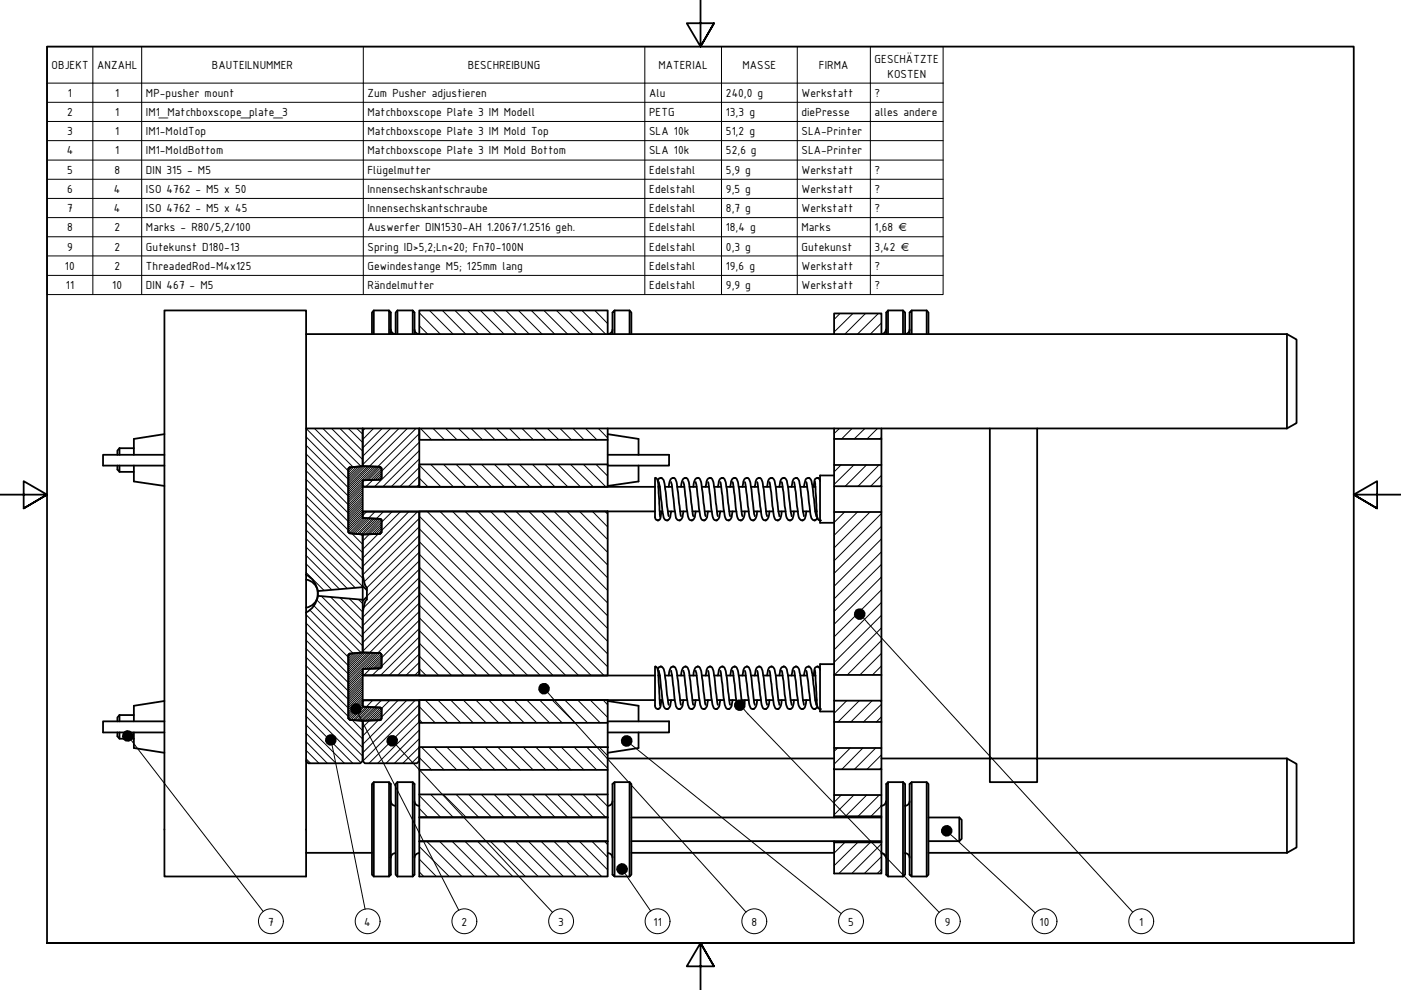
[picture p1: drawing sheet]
<svg xmlns="http://www.w3.org/2000/svg" width="297mm" height="210mm" viewBox="0 0 297 210" stroke-linecap="round" stroke-linejoin="round" font-family="sans-serif">
<!-- layer: Schraffur (ISO) -->
<g fill="none" stroke="#000" stroke-width=".21">
<path d="M88.9 69.1l1.8 1.7M88.9 66.3l4.4 4.5M91.1 65.8l5 5M93.8 65.8l4.9 5M96.5 65.8l5 5M99.1 65.8l5 5M101.9 65.8l5 5M104.5 65.8l5 5M107.3 65.8l4.9 5M109.9 65.8l5 5M112.6 65.8l5 5M115.3 65.8l5 5"/>
<path d="M118 65.8l5 5M120.7 65.8l5 5M123.4 65.8l5 5M126.1 65.8l2.7 2.8M128.8 65.8v.1M178.1 66.5l-1.3 1.2M180.8 66.5l-4 3.9M183.5 66.5l-4.4 4.3M186.2 66.5l-4.4 4.3M186.9 68.5l-2.4 2.3M64.9 99.8l9 9M64.9 98l9 9"/>
<path d="M64.9 96.2l9 9M64.9 94.4l9 9M64.9 92.6l9 9M64.9 90.8l9 9.1M66.7 90.8l8.2 8.2M68.5 90.8l8 8M70.3 90.8l6.6 6.6M72.1 90.8l4.8 4.9M73.9 90.8l3 3M74 99.1l-.1 .2M74.6 99l-.7 .7M75.1 99l-1.2 1.2"/>
<path d="M75.6 99l-1.7 1.7M75.6 90.8l1.3 1.2M76.1 98.9l-2.2 2.2M76.6 98.8l-2.7 2.8M77 98.8l-3.1 3.2M77.4 90.8l-.5 .5M77.5 98.8l-3.6 3.7M77.9 98.9l-4 4M78.7 98.9l-4.8 4.9M79.2 99l-5.3 5.2M79.2 90.8l-2.3 2.4M79.6 99l-5.7 5.7"/>
<path d="M80.5 99l-2.8 2.8M80.8 99.1l-2.7 2.7M80.9 99.5l-2.3 2.3M81 90.8l-4.1 4.2M82.8 90.8l-5.9 5.9M84.6 90.8l-7.7 7.7M86.4 90.8l-12.5 12.5M88.2 90.8l-14.3 14.3M88.9 99.1l-4.1 4.1M88.9 91.9l-11.3 11.3M88.9 97.3l-5.9 5.9M88.9 95.5l-7.7 7.7"/>
<path d="M88.9 93.8l-9.5 9.4M88.9 98.7l4.6 4.5M89.2 90.8l2.3 2.5M91.3 98.5l4.8 4.7M91.8 90.8l2.4 2.5M94 98.5l4.8 4.7M94.5 90.8l2.4 2.5M96.7 98.5l4.8 4.7M97.2 90.8l2.4 2.5M99.4 98.5l4.8 4.7M99.9 90.8l2.4 2.5M102.1 98.5l4.8 4.7"/>
<path d="M102.6 90.8l2.4 2.5M104.8 98.5l4.8 4.7M105.3 90.8l2.4 2.5M107.5 98.5l4.8 4.7M108 90.8l2.4 2.5M110.2 98.5l4.8 4.7M110.7 90.8l2.4 2.5M112.9 98.5l4.8 4.7M113.3 90.8l2.5 2.5M115.6 98.5l4.8 4.7M116.1 90.8l2.4 2.5M118.3 98.5l4.8 4.7"/>
<path d="M118.7 90.8l2.5 2.5M121 98.5l4.8 4.7M121.5 90.8l2.3 2.5M123.7 98.5l4.8 4.7M124.1 90.8l2.5 2.5M126.4 98.5l2.4 2.4M126.9 90.8l1.9 2.1M178 90.8l-1.2 1.1M178.3 98.6l-1.5 1.4M180.7 90.8l-2.3 2.3M181 98.6l-4.2 4.1M183.4 90.8l-2.3 2.3"/>
<path d="M183.7 98.6l-4.5 4.5M186.1 90.8l-2.3 2.3M186.4 98.6l-4.5 4.5M186.9 92.7l-.4 .4M64.9 119.5l5.5 5.6M64.9 117.8l7.1 7.1M64.9 116l8.8 8.8M64.9 114.2l10.4 10.4M64.9 112.4l12 12M64.9 110.6l12 12M64.9 108.8l12 12M64.9 107l12 12"/>
<path d="M64.9 105.2l12 12M64.9 103.4l9 9M64.9 101.6l9 9M74.6 113.1l2.3 2.3M76.6 113.3l.3 .3M76.9 109.8l-3 2.9M76.9 108.9l-3 3M76.9 108.4l-3 3M76.9 108l-3 3M76.9 107.5l-3 3M76.9 107.1l-3 3M76.9 106.7l-3 2.9"/>
<path d="M76.9 106.2l-3 3M76.9 105.8l-3 2.9M76.9 105.3l-3 3M76.9 104.8l-3 3.1M76.9 104.4l-3 3M76.9 103.9l-3 3.1M76.9 103.5l-3 3M76.9 103l-3 3M76.9 102.6l-3 3M77.3 109.8l-3.3 3.3M77.7 109.9l-3.3 3.2M77.7 108.5l-3.8 3.8"/>
<path d="M78.5 109.9l-3.3 3.3M79 110l-3.3 3.3M79.4 110l-3.3 3.3M79.5 108.5l-4.6 4.6M80.3 110l-3.4 3.3M80.6 110l-3.2 3.3M80.8 113l-.1 .1M80.8 110.3l-2.9 3M80.9 112l-1.1 1.2M80.9 111.6l-1.7 1.7M80.9 111.2l-2.1 2.1M80.9 101.3l-.4 .4"/>
<path d="M80.9 100.8l-.9 .9M80.9 100.4l-1.3 1.3M81.3 108.5l-4.8 4.8M83.1 108.5l-6.2 6.2M84.9 108.5l-8 8M86.7 108.5l-9.8 9.8M88.5 108.5l-11.6 11.6M88.9 102.7l-.5 .5M88.9 100.9l-2.3 2.3M88.9 118.9l-12 12M88.9 117.1l-11.8 11.8M88.9 115.3l-11.1 11.1"/>
<path d="M88.9 113.5l-11.1 11.1M88.9 111.7l-11.7 11.7M88.9 109.9l-12 12M88.9 101.4l1.8 1.8M88.9 117.5l25.7 25.7M88.9 114.8l28.4 28.4M88.9 112.1l31.1 31.1M88.9 109.4l33.8 33.8M90.6 108.4l34.7 34.8M93.3 108.4l34.8 34.8M95.9 108.4l32.9 33M98.6 108.4l30.2 30.3"/>
<path d="M101.3 108.4l27.5 27.6M104 108.4l24.8 24.9M106.7 108.4l22.1 22.2M109.4 108.4l19.4 19.5M112.1 108.4l16.7 16.8M114.8 108.4l14 14.1M117.5 108.4l11.3 11.4M120.2 108.4l8.6 8.7M122.9 108.4l5.9 6M125.6 108.4l3.2 3.3M128.3 108.4l.5 .6M179.1 108.6l-2.3 2.2"/>
<path d="M181.8 108.6l-5 4.9M184.5 108.6l-7.7 7.6M186.9 119.7l-10.1 9.9M186.9 117l-10.1 10M186.9 114.3l-10.1 10M186.9 111.6l-10.1 10M186.9 108.9l-10.1 10M186.9 100.8l-2.3 2.3M64.9 121.4l3.8 3.8M64.9 139.4l9 8.9M64.9 137.5l9 9M64.9 135.7l9 9.1"/>
<path d="M64.9 134l9 8.9M64.9 132.1l9 9M64.9 130.3l9 9.1M65.7 129.3l9.2 9.2M66.5 128.4l10 9.9M67.2 127.2l9.7 9.7M68.1 126.4l8.8 8.8M70.1 126.6l6.8 6.8M72.1 126.7l4.8 4.8M74 126.9l2.9 2.9M74.1 138.6l-.2 .2M74.6 138.5l-.7 .8"/>
<path d="M75.1 138.5l-1.2 1.2M75.6 138.5l-1.7 1.7M76 127.1l.9 .9M76.1 138.4l-2.2 2.2M76.6 138.3l-2.7 2.8M77 138.3l-3.1 3.2M77.5 138.3l-3.6 3.7M77.9 138.4l-4 4M78.7 138.4l-4.8 4.9M79.2 138.5l-5.3 5.2M79.6 138.5l-5.7 5.7M80.5 138.5l-3.3 3.3"/>
<path d="M80.8 138.7l-3.2 3.1M80.9 139.9l-1.8 1.9M80.9 139l-2.8 2.8M88.9 136.8l-6.4 6.4M88.9 133.3l-10 9.9M88.9 131.5l-11.7 11.7M88.9 129.6l-15 15.1M88.9 127.9l-15 14.9M88.9 124.2l-12 12M88.9 138.7l-4.6 4.5M88.9 135l-8.2 8.2M88.9 126.1l-12 12"/>
<path d="M88.9 122.5l-12 12M88.9 120.7l-12 12M88.9 139.1l4.1 4.1M88.9 136.4l6.9 6.8M88.9 133.7l9.5 9.5M88.9 131l12.2 12.2M88.9 128.3l14.9 14.9M88.9 125.6l17.6 17.6M88.9 122.9l20.3 20.3M88.9 120.2l23 23M186.9 138.5l-4.6 4.6M186.9 135.8l-7.3 7.3"/>
<path d="M186.9 133.1l-10 10M186.9 130.5l-10.1 9.9M186.9 127.7l-10.1 10.1M186.9 125.1l-10.1 9.9M186.9 122.3l-10.1 10.1M64.9 159.1l2.7 2.7M64.9 157.3l4.5 4.5M64.9 155.5l6.3 6.3M64.9 153.7l8.1 8.1M64.9 151.9l9.9 9.9M64.9 150.1l11.6 11.6M64.9 148.3l12 12"/>
<path d="M64.9 146.5l12 12M64.9 144.7l12 12M64.9 142.9l9 9M64.9 141.1l9 9M74.6 152.6l2.3 2.3M76.6 152.8l.3 .3M76.9 149.8l-2.9 2.8M76.9 149.3l-3 3M76.9 148.4l-3 3M76.9 147.9l-3 3.1M76.9 147.5l-3 3M76.9 147l-3 3"/>
<path d="M76.9 146.6l-3 3M76.9 146.1l-3 3M76.9 145.7l-3 3M76.9 145.3l-3 2.9M76.9 144.8l-3 3M76.9 144.4l-3 3M76.9 143.9l-3 3M76.9 143.5l-3 3M76.9 143l-3 3M76.9 142.5l-3 3.1M76.9 142.1l-3 3M77.2 149.8l-2.8 2.8"/>
<path d="M77.2 148.5l-3.3 3.4M78 149.9l-2.8 2.8M78.5 149.9l-2.8 2.9M78.9 149.9l-2.8 2.9M79 148.5l-4.1 4.2M79.8 150l-2.9 2.8M80.2 150l-2.8 2.8M80.6 150l-2.7 2.8M80.8 152.6h.1M80.8 148.5l-4.3 4.3M80.9 151.5l-1.1 1.2M80.9 151.1l-1.7 1.7"/>
<path d="M80.9 150.7l-2.1 2.1M80.9 140.8l-1 .9M80.9 140.4l-1.4 1.3M82.6 148.5l-5.7 5.7M84.4 148.5l-7.5 7.6M86.2 148.5l-9.3 9.3M88 148.5l-11.1 11.1M88.9 142.2l-1 1M88.9 158.4l-3.5 3.4M88.9 156.6l-5.3 5.2M88.9 154.8l-7 7M88.9 153l-8.8 8.8"/>
<path d="M88.9 151.2l-10.7 10.6M88.9 149.4l-12 12M88.9 140.4l-2.8 2.8M88.9 141.8l1.5 1.4M88.9 152.6l.6 .7M88.9 149.8l3.4 3.5M89.3 158.4l4.9 4.8M90.2 148.4l4.7 4.9M92.1 158.4l4.7 4.8M92.8 148.4l4.9 4.9M94.7 158.4l4.9 4.8M95.6 148.4l4.7 4.9"/>
<path d="M97.5 158.4l4.7 4.8M98.2 148.4l4.9 4.9M100.1 158.4l4.9 4.8M100.9 148.4l4.8 4.9M102.9 158.4l4.7 4.8M103.6 148.4l4.8 4.9M105.5 158.4l4.9 4.8M106.3 148.4l4.8 4.9M108.2 158.4l4.8 4.8M109 148.4l4.8 4.9M110.9 158.4l4.8 4.8M111.7 148.4l4.8 4.9"/>
<path d="M113.6 158.4l4.8 4.8M114.4 148.4l4.8 4.9M116.3 158.4l4.8 4.8M117.1 148.4l4.8 4.9M119 158.4l4.8 4.8M119.8 148.4l4.8 4.9M121.7 158.4l4.8 4.8M122.5 148.4l4.8 4.9M124.4 158.4l4.4 4.5M125.2 148.4l3.6 3.7M127.1 158.4l1.7 1.8M127.9 148.4l.9 1.1"/>
<path d="M177.6 158.6l-.8 .7M179.5 148.6l-2.7 2.6M180.3 158.6l-3.5 3.4M182.2 148.6l-4.5 4.5M182.9 158.6l-4.4 4.5M184.9 148.6l-4.5 4.5M185.7 158.6l-4.5 4.5M186.9 152l-1.1 1.1M186.9 149.3l-3.8 3.8M186.9 141.2l-1.9 1.9M64.9 160.9l.9 .9M88.9 160.2l-1.7 1.6"/>
<path d="M88.9 179.5l6.3 6.3M88.9 160.6l2.6 2.6M88.9 171.4l1.8 1.9M88.9 168.7l4.5 4.6M90.5 178.4l7.4 7.4M91.3 168.4l4.8 4.9M93.2 178.4l7.4 7.4M94 168.4l4.8 4.9M95.9 178.4l7.4 7.4M96.7 168.4l4.8 4.9M98.6 178.4l7.4 7.4M99.4 168.4l4.8 4.9"/>
<path d="M101.3 178.4l7.4 7.4M102 168.4l4.9 4.9M104 178.4l7.4 7.4M104.8 168.4l4.7 4.9M106.7 178.4l7.4 7.4M107.4 168.4l4.9 4.9M109.3 178.4l7.5 7.4M110.2 168.4l4.7 4.9M112.1 178.4l7.3 7.4M112.8 168.4l4.9 4.9M114.7 178.4l7.5 7.4M115.6 168.4l4.7 4.9"/>
<path d="M117.5 178.4l7.3 7.4M118.2 168.4l4.9 4.9M120.1 178.4l7.5 7.4M120.9 168.4l4.8 4.9M122.9 178.4l5.9 6M123.6 168.4l4.8 4.9M125.5 178.4l3.3 3.4M126.3 168.4l2.5 2.6M128.2 178.4l.6 .7M178.4 168.6l-1.6 1.5M179.1 178.6l-2.3 2.3M181 168.6l-4.2 4.2"/>
<path d="M181.9 178.6l-5.1 5M183.8 168.6l-4.5 4.5M184.5 178.6l-6.6 6.6M186.4 168.6l-4.5 4.5M186.9 178.9l-6.3 6.3M186.9 170.9l-2.2 2.2M186.9 160.1l-3.1 3M186.9 162.8l-.3 .3M88.9 184.9l1 .9M88.9 182.2l3.6 3.6M186.9 184.3l-.9 .9M186.9 181.6l-3.6 3.6"/>
</g>
<!-- layer: Sichtbar (ISO) -->
<g fill="none" stroke="#000" stroke-width=".38">
<path d="M34.9 65.8h30v120h-30zM64.9 70.8h208M79.2 65.8v5M82.5 70.8v-5l.4 .5v4.5M82.5 65.8h-3.3l-.3 .5v4.5M82.9 69.9a.98 .98 0 0 0 1 .9M84.3 65.8v5M87.5 70.8v-5l.4 .5v4.5M87.5 65.8h-3.2l-.4 .5v4.5M87.9 69.9a.99 .99 0 0 0 1 .9v-5h39.9l.1 5a.98 .98 0 0 0 1-.9M129.9 70.8v-4.5l.4-.5v5M130.3 65.8h3.2l.4 .5v4.5"/>
<path d="M133.5 65.8v5M176.8 70.8v-4.3h10.1v4.3M187.8 69.9a.98 .98 0 0 1-1 .9M187.9 70.8v-4.5l.4-.5v5M188.3 65.8h3.2l.4 .5v4.5a.99 .99 0 0 0 .9-.9M191.5 65.8v5M192.8 70.8v-4.5l.5-.5v5M193.3 65.8h3.2l.3 .5v4.5M196.5 65.8v5M272.9 70.8l2 1.2v17.7l-2 1.1M272.9 70.8v20M24.9 98.7v.8l.4 .5h3.1"/>
<path d="M25.3 95l-.4 .5v.9M25.3 95v1.4M25.3 98.7v1.3M25.3 95h3.1M28.4 98.7v3.4l6.5 .9M34.9 96.4h-13.1v2.3h13.1M34.9 92l-6.5 1.1v3.3M64.9 90.8h208M73.9 99.3v13.5M74.2 99.1l-.3 .3M76.9 90.8v8l3.7 .2-3.7-.2-2.7 .3 2.7-.3zM80.6 99l.2 .3"/>
<path d="M80.9 99.3v2.1l-.3 .3M88.9 98.5h39.9v4.7h-39.9zM128.8 90.8v2.5h-39.9v-2.5v12.4h-12v-1.4l3.7-.1M128.8 96.4h13.1v2.3h-13.1M128.8 92l6.6 1.1v3.3M128.8 93.3v5.2M135.4 98.7v3.4l-6.6 .9M176.8 90.8v2.3h10.1v-2.3M176.8 93.1v5.5M186.9 98.6h-10.1v2.2M186.9 93.1v10h-10.1M209.9 90.8v70h-23"/>
<path d="M219.9 90.8v70M73.9 112.8l.3 .3M74.2 113.1l2.7 .2 3.7-.1-3.7 .1v8.5l.4 2.1 .5 .7v2.5l-.5 .6-.4 2.1v8.5l3.7 .2-3.7-.2-2.7 .3M74.2 113.1l2.7 .2v11.2l-9.5 .8v1l9.5 .9v11.1l-2.7 .3M76.9 108.4v1.4l3.7 .2M76.9 103.2v5.2M76.9 103.2h62M76.9 108.4h62M80.6 110l.3 .3v2.6M80.6 101.7l-3.7 .1v1.4M80.6 110l-3.7-.2v-1.3h12v34.7h-12v-1.4l3.7-.1M80.8 112.8l-.2 .3"/>
<path d="M88.9 108.4h39.9v34.8h-39.9zM139.4 102l.3-.6a.71 .71 0 0 1 1 .4l1.1 7.6M139.6 103.2h.3M139.7 102.2l.4 3.6a14 14 0 0 0 .8 4.3 .6 .6 0 0 0 1-.1l.4-1.6M139.9 108.4h.6M140.2 108.4l-.1 .7a1.06 1.06 0 0 1-.7 1.2l-.3-.1-.2-.6v-8.3l.4 .2a24.3 24.3 0 0 1 .5 6l.2 2.1M141 103.2h1.5M141.6 108.4h1.5M141.8 103.2a1.93 1.93 0 0 1 .9-1.9 1.05 1.05 0 0 1 .8 1.3l.9 6.8M142.3 102.2l.9 6.9a1.08 1.08 0 0 0 .8 1.2 1.07 1.07 0 0 0 .8-1.2l.1-.7M143.6 103.2h1.5M144.2 108.4h1.5"/>
<path d="M144.4 103.2a1.93 1.93 0 0 1 .9-1.9 1.05 1.05 0 0 1 .8 1.3l.9 6.8M144.9 102.2l.6 4.3a7.1 7.1 0 0 0 .8 3.8 .78 .78 0 0 0 1-.7l.2-1.2M146.2 103.2h1.5M146.8 108.4h1.5M147 103.2a1.93 1.93 0 0 1 .9-1.9 1.05 1.05 0 0 1 .8 1.3l.9 6.8M147.5 102.2l.6 4.3a7.1 7.1 0 0 0 .8 3.8 .78 .78 0 0 0 1-.7l.2-1.2M148.8 103.2h1.5M149.4 108.4h1.5M149.6 103.2a2.55 2.55 0 0 1 .6-1.8l.3-.1a1.05 1.05 0 0 1 .8 1.3l.9 6.8M150.1 102.2l.6 4.3a7.1 7.1 0 0 0 .8 3.8 .78 .78 0 0 0 1-.7l.2-1.2M151.4 103.2h1.5M152 108.4h1.5"/>
<path d="M152.2 103.2a2.55 2.55 0 0 1 .6-1.8l.3-.1a1.05 1.05 0 0 1 .8 1.3l.9 6.8M152.7 102.2l.6 4.3a7.1 7.1 0 0 0 .8 3.8 .78 .78 0 0 0 1-.7l.2-1.2M154.1 103.2h1.4M154.6 108.4h1.5M154.8 103.2a2.55 2.55 0 0 1 .6-1.8l.3-.1a1.05 1.05 0 0 1 .8 1.3l.9 6.8M155.3 102.2l.6 4.3a7.1 7.1 0 0 0 .8 3.8 .78 .78 0 0 0 1-.7l.2-1.2M156.7 103.2h1.4M157.2 108.4h1.5M157.4 103.2a2.55 2.55 0 0 1 .6-1.8l.3-.1a1.05 1.05 0 0 1 .8 1.3l.9 6.8M157.9 102.2l1 7.2a.77 .77 0 0 0 1.1 .8 2.23 2.23 0 0 0 .5-1.8M159.3 103.2h1.4M159.8 108.4h1.6"/>
<path d="M160 103.2a2.55 2.55 0 0 1 .6-1.8l.3-.1a1.05 1.05 0 0 1 .8 1.3l.9 6.8M160.5 102.2l1 7.2a.77 .77 0 0 0 1.1 .8 2.23 2.23 0 0 0 .5-1.8M161.9 103.2h1.4M162.4 108.4h1.6M162.6 103.2a2.55 2.55 0 0 1 .6-1.8 .72 .72 0 0 1 .8 .1 .72 .72 0 0 1 .3 .7l.9 7.2M163.1 102.2l1 7.2a.74 .74 0 0 0 .6 .9 .74 .74 0 0 0 .8-.7l.2-1.2M164.5 103.2h1.4M165 108.4h1.6M165.2 103.2a2.55 2.55 0 0 1 .6-1.8 .72 .72 0 0 1 .8 .1 .72 .72 0 0 1 .3 .7l.9 7.2M165.7 102.2l.5 3.6a12.9 12.9 0 0 0 .8 4.3l.1 .2a.72 .72 0 0 0 1-.7l.2-1.2M167.1 103.2h1.4M167.6 108.4h1.6"/>
<path d="M167.8 103.2a2.55 2.55 0 0 1 .6-1.8l.4-.1a1.09 1.09 0 0 1 .7 1.3l.9 6.8M168.3 102.2l.5 3.6a12.9 12.9 0 0 0 .8 4.3l.2 .2a.7 .7 0 0 0 1-.7l.1-1.2M169.7 103.2h1.4M170.2 108.4h1.6M170.4 103.2l.4-1.6 .6-.3a1.09 1.09 0 0 1 .7 1.3l.9 6.8M170.9 102.2l.9 6.4a1.55 1.55 0 0 0 .9 1.7l.3-.1 .3-.5M172.3 103.2h.6M172.8 102.1l.4 6.8a1.33 1.33 0 0 0 .7 1.4M172.8 108.4h.4M173.9 102l-.3-.6-.3-.1a1.06 1.06 0 0 0-.7 1.3l-.1 .6M176.8 108.6h10.1v34.5h-10.1M176.8 100.8h-2.9v10h2.9"/>
<path d="M176.8 100.8v40M186.9 103.1v5.5M64.9 121.8a4.5 4.5 0 0 1 2.4 3.6 2.87 2.87 0 0 0-2.4-2.5M64.9 128.8a2.9 2.9 0 0 0 2.4-2.4 4.5 4.5 0 0 1-2.4 3.5M73.9 138.8v13.5M74.2 138.6l-.3 .3M76.9 124.2l.9 .9M76.9 124.5v2.7M77.8 126.5l-.9 .9M80.6 138.5l.2 .3M80.9 138.8v2.6l-.3 .3M24.9 155.3v.8l.4 .5h3.1"/>
<path d="M25.3 151.6l-.4 .5v.8M25.3 151.6v1.3M25.3 155.3v1.3M25.3 151.6h3.1M28.4 155.3v3.3l6.5 1M34.9 152.9h-13.1v2.4h13.1M34.9 148.6l-6.5 1v3.3M73.9 152.3l.3 .3M76.9 148.4v1.4l3.7 .2M76.9 143.2v5.2M76.9 143.2h62M76.9 148.4h62"/>
<path d="M80.6 152.7l-3.7 .1-2.7-.2 2.7 .2v8.5l-.5 .5h-11.1l-.4-.5M80.6 150l.3 .3v2.1M80.6 141.7l-3.7 .1v1.4M80.6 150l-3.7-.2v-1.3h12v12.8l-.5 .5h-11.1l-.4-.5v-8.5l3.7-.1M80.8 152.4l-.2 .3M88.9 148.4h39.9v4.9h-39.9zM88.9 158.4h39.9v4.8h-39.9zM128.8 152.9h13.1v2.4h-13.1M128.8 148.6l6.6 1v3.3M128.8 153.3v5.1M135.4 155.3v3.3l-6.6 1M139.4 142l.3-.6a.71 .71 0 0 1 1 .4l1.1 7.7"/>
<path d="M139.6 143.2h.3M139.7 142.2l.4 3.6a14 14 0 0 0 .8 4.3 .6 .6 0 0 0 1-.1l.4-1.6M139.9 148.4h.6M140.2 148.4l-.1 .7a1.06 1.06 0 0 1-.7 1.2l-.3-.1-.2-.6v-8.3l.4 .2a24.3 24.3 0 0 1 .5 6l.2 2.1M141 143.2h1.5M141.6 148.4h1.5M141.8 143.2l.1-.6a1.02 1.02 0 0 1 1.1-1.2l.4 .8 1 7.3M142.3 142.2l.5 3.6a11.4 11.4 0 0 0 .7 4.3 .6 .6 0 0 0 1-.1l.4-1.6M143.6 143.2h1.5M144.2 148.4h1.5M144.4 143.2a1.93 1.93 0 0 1 .9-1.9 1.05 1.05 0 0 1 .8 1.3l.9 6.9M144.9 142.2l.6 4.3a7.1 7.1 0 0 0 .8 3.8 .78 .78 0 0 0 1-.7l.2-1.2"/>
<path d="M146.2 143.2h1.5M146.8 148.4h1.5M147 143.2a1.93 1.93 0 0 1 .9-1.9 1.05 1.05 0 0 1 .8 1.3l.9 6.9M147.5 142.2l.6 4.3a7.1 7.1 0 0 0 .8 3.8 .78 .78 0 0 0 1-.7l.2-1.2M148.8 143.2h1.5M149.4 148.4h1.5M149.6 143.2a2.55 2.55 0 0 1 .6-1.8l.3-.1a1.05 1.05 0 0 1 .8 1.3l.9 6.9M150.1 142.2l.6 4.3a7.1 7.1 0 0 0 .8 3.8 .78 .78 0 0 0 1-.7l.2-1.2M151.4 143.2h1.5M152 148.4h1.5M152.2 143.2a2.55 2.55 0 0 1 .6-1.8l.3-.1a1.05 1.05 0 0 1 .8 1.3l.9 6.9M152.7 142.2l.6 4.3a7.1 7.1 0 0 0 .8 3.8 .78 .78 0 0 0 1-.7l.2-1.2"/>
<path d="M154.1 143.2h1.4M154.6 148.4h1.5M154.8 143.2a2.55 2.55 0 0 1 .6-1.8l.3-.1a1.05 1.05 0 0 1 .8 1.3l.9 6.9M155.3 142.2l.6 4.3a7.1 7.1 0 0 0 .8 3.8 .78 .78 0 0 0 1-.7l.2-1.2M156.7 143.2h1.4M157.2 148.4h1.5M157.4 143.2a2.55 2.55 0 0 1 .6-1.8l.3-.1a1.05 1.05 0 0 1 .8 1.3l.9 6.9M157.9 142.2l1 7.3a.77 .77 0 0 0 1.1 .7 2.23 2.23 0 0 0 .5-1.8M159.3 143.2h1.4M159.8 148.4h1.6M160 143.2a2.55 2.55 0 0 1 .6-1.8l.3-.1a1.05 1.05 0 0 1 .8 1.3l.9 6.9M160.5 142.2l1 7.3a.77 .77 0 0 0 1.1 .7 2.23 2.23 0 0 0 .5-1.8"/>
<path d="M161.9 143.2h1.4M162.4 148.4h1.6M162.6 143.2a2.55 2.55 0 0 1 .6-1.8 .72 .72 0 0 1 .8 .1 .72 .72 0 0 1 .3 .7l.9 7.3M163.1 142.2l1 7.3a.77 .77 0 0 0 1.1 .7 2.23 2.23 0 0 0 .5-1.8M164.5 143.2h1.4M165 148.4h1.6M165.2 143.2a2.55 2.55 0 0 1 .6-1.8 .72 .72 0 0 1 .8 .1 .72 .72 0 0 1 .3 .7l.9 7.3M165.7 142.2l1 7.3a.79 .79 0 0 0 1.1 .7 2.69 2.69 0 0 0 .5-1.8M167.1 143.2h1.4M167.6 148.4h1.6M167.8 143.2a2.55 2.55 0 0 1 .6-1.8 .72 .72 0 0 1 .8 .1 .72 .72 0 0 1 .3 .7l.9 7.3M168.3 142.2l.5 3.6a12.9 12.9 0 0 0 .8 4.3l.2 .2a.7 .7 0 0 0 1-.7l.1-1.2"/>
<path d="M169.7 143.2h1.4M170.2 148.4h1.6M170.4 143.2l.4-1.6 .6-.3a1.09 1.09 0 0 1 .7 1.3l.9 6.9M170.9 142.2l.9 6.4a1.69 1.69 0 0 0 .9 1.7l.3-.1 .3-.5M172.3 143.2h.6M172.8 142.1l.4 6.8a1.33 1.33 0 0 0 .7 1.4M172.8 148.4h.4M173.9 142l-.3-.6-.3-.1a1.06 1.06 0 0 0-.7 1.3l-.1 .6M176.8 140.8v10M176.8 158.6h10.1v4.5h-10.1zM176.8 148.6h10.1v4.5h-10.1v-2.3M176.8 140.8h-2.9v10h2.9"/>
<path d="M176.8 153.1v5.5M186.9 143.1v5.5M186.9 153.1v5.5M79.2 165.8v20M82.5 165.8l.4 .4v19.3l-.4 .3zM82.5 165.8h-3.3l-.3 .4v19.3l.3 .3h3.3M82.9 169.9a.98 .98 0 0 0 1 1M84.3 165.8l-.4 .4v19.3l.4 .3M84.3 165.8h3.2M84.3 165.8v20M87.5 165.8l.4 .4v19.3l-.4 .3zM87.9 169.9a.98 .98 0 0 0 1 1"/>
<path d="M88.9 170.9v14.9h39.9v-14.9M88.9 178.3h39.9M88.9 173.3h39.9M88.9 178.4h39.9M88.9 163.2v5.2M128.8 168.4h-39.9v2.5M128.8 163.2v7.7M128.8 160.8h48M129.9 169.9a.98 .98 0 0 1-1 1M129.9 166.2l.4-.4v20l-.4-.3zM130.3 165.8h3.2M133.5 165.8l.4 .4v19.3l-.4 .3"/>
<path d="M133.5 165.8v20M133.9 178.3h53M133.9 173.3h53M176.8 173.1v-4.5h10.1v16.6h-10.1v-6.6h10.1M176.8 163.1v5.5M176.8 173.1v.2M176.8 178.3v.3M176.8 173.1h10.1M186.9 163.1v5.5M187.8 169.9a.98 .98 0 0 1-1 1M187.9 166.2l.4-.4v20l-.4-.3zM188.3 165.8h3.2"/>
<path d="M191.5 165.8l.4 .4v19.3l-.4 .3M191.5 165.8v20M192.8 166.2l.5-.4v20l-.5-.3zM192.8 169.9a.98 .98 0 0 1-.9 1M193.3 165.8h3.2l.3 .4v19.3l-.3 .3h-3.2M196.5 165.8v20M196.8 173.3h6.6M203.4 173.3l.5 .5v4l-.5 .5h-6.6M203.4 173.3v5M209.9 160.8h10v5h-10zM219.9 160.8h53M272.9 160.8l2 1.2v17.7l-2 1.1"/>
<path d="M272.9 160.8v20M64.9 180.8h14M83.9 180.9a.98 .98 0 0 0-1 1M84.3 185.8h3.2M88.9 180.9a.98 .98 0 0 0-1 1M128.9 180.9a.98 .98 0 0 1 1 1M130.3 185.8h3.2M133.9 180.8h42.9M186.8 180.9a.98 .98 0 0 1 1 1M188.3 185.8h3.2M191.9 180.9a.98 .98 0 0 1 .9 1M196.8 180.8h76.1"/>
</g>
<g fill="#000">
<circle cx="139.4" cy="110.3" r=".19"/>
<circle cx="140.1" cy="101.3" r=".19"/>
<circle cx="141.4" cy="110.3" r=".19"/>
<circle cx="142.7" cy="101.3" r=".19"/>
<circle cx="144" cy="110.3" r=".19"/>
<circle cx="145.3" cy="101.3" r=".19"/>
<circle cx="146.6" cy="110.3" r=".19"/>
<circle cx="147.9" cy="101.3" r=".19"/>
<circle cx="149.2" cy="110.3" r=".19"/>
<circle cx="150.5" cy="101.3" r=".19"/>
<circle cx="151.8" cy="110.3" r=".19"/>
<circle cx="153.1" cy="101.3" r=".19"/>
<circle cx="154.4" cy="110.3" r=".19"/>
<circle cx="155.7" cy="101.3" r=".19"/>
<circle cx="157" cy="110.3" r=".19"/>
<circle cx="158.3" cy="101.3" r=".19"/>
<circle cx="159.6" cy="110.3" r=".19"/>
<circle cx="160.9" cy="101.3" r=".19"/>
<circle cx="162.2" cy="110.3" r=".19"/>
<circle cx="163.5" cy="101.3" r=".19"/>
<circle cx="164.8" cy="110.3" r=".19"/>
<circle cx="166.1" cy="101.3" r=".19"/>
<circle cx="167.4" cy="110.3" r=".19"/>
<circle cx="168.8" cy="101.3" r=".19"/>
<circle cx="170.1" cy="110.3" r=".19"/>
<circle cx="171.4" cy="101.3" r=".19"/>
<circle cx="172.7" cy="110.3" r=".19"/>
<circle cx="173.3" cy="101.3" r=".19"/>
<circle cx="173.9" cy="110.3" r=".19"/>
<circle cx="139.4" cy="150.3" r=".19"/>
<circle cx="140.1" cy="141.3" r=".19"/>
<circle cx="141.4" cy="150.3" r=".19"/>
<circle cx="142.7" cy="141.3" r=".19"/>
<circle cx="144" cy="150.3" r=".19"/>
<circle cx="145.3" cy="141.3" r=".19"/>
<circle cx="146.6" cy="150.3" r=".19"/>
<circle cx="147.9" cy="141.3" r=".19"/>
<circle cx="149.2" cy="150.3" r=".19"/>
<circle cx="150.5" cy="141.3" r=".19"/>
<circle cx="151.8" cy="150.3" r=".19"/>
<circle cx="153.1" cy="141.3" r=".19"/>
<circle cx="154.4" cy="150.3" r=".19"/>
<circle cx="155.7" cy="141.3" r=".19"/>
<circle cx="157" cy="150.3" r=".19"/>
<circle cx="158.3" cy="141.3" r=".19"/>
<circle cx="159.6" cy="150.3" r=".19"/>
<circle cx="160.9" cy="141.3" r=".19"/>
<circle cx="162.2" cy="150.3" r=".19"/>
<circle cx="163.5" cy="141.3" r=".19"/>
<circle cx="164.8" cy="150.3" r=".19"/>
<circle cx="166.1" cy="141.3" r=".19"/>
<circle cx="167.4" cy="150.3" r=".19"/>
<circle cx="168.7" cy="141.3" r=".19"/>
<circle cx="170.1" cy="150.3" r=".19"/>
<circle cx="171.4" cy="141.3" r=".19"/>
<circle cx="172.7" cy="150.3" r=".19"/>
<circle cx="173.3" cy="141.3" r=".19"/>
<circle cx="173.9" cy="150.3" r=".19"/>
</g>
<!-- layer: Symbol (ISO) -->
<g fill="none" stroke="#000" stroke-width=".21">
<path d="M10 9.9h190v52.6h-190zM10 17.6h190M19.7 9.9v52.6M30 9.9v52.6M77 9.9v52.6M136.7 9.9v52.6M153 9.9v52.6M169 9.9v52.6M184.5 9.9v52.6M10 21.7h190M10 25.8h190M10 29.8h190"/>
<path d="M10 33.9h190M10 38h190M10 42.1h190M10 46.1h190M10 50.2h190M10 54.3h190M10 58.4h190M183.1 131.1l57.1 62.3M27.9 157l27.9 36.3M70.4 158.1l7 34.7M76 151.4l21.3 41.6M84 158l33.2 35.5"/>
<path d="M116.2 146.9l42 46.5M133.9 157.9l44.5 35.8M157.7 150.4l41.4 43.1M201.6 177l17.9 16.6M132.6 185.3l5.4 7.9"/>
<circle cx="57.4" cy="195.3" r="2.64"/>
<circle cx="77.9" cy="195.3" r="2.64"/>
<circle cx="98.5" cy="195.3" r="2.64"/>
<circle cx="119" cy="195.3" r="2.64"/>
<circle cx="139.4" cy="195.3" r="2.64"/>
<circle cx="159.9" cy="195.3" r="2.64"/>
<circle cx="180.4" cy="195.3" r="2.64"/>
<circle cx="200.9" cy="195.3" r="2.64"/>
<circle cx="221.5" cy="195.3" r="2.64"/>
<circle cx="242" cy="195.3" r="2.64"/>
</g>
<!-- layer: Rahmen (ISO) -->
<path d="M148.5 -.1v10l-2.9-5h5.8l-2.9 5 2.9-5M0 104.9h10l-5-2.9v5.8l5-2.9-5 2.9M297 104.9h-10l5-2.9v5.8l-5-2.9 5 2.9M10 199.9v-190h277v190h-277h277M151.4 204.9l-2.9-5 2.9 5h-5.8l2.9-5v10" fill="none" stroke="#000" stroke-width=".38"/>
<!-- layer: Symbol (ISO) -->
<g fill="#000">
<circle cx="182.3" cy="130.2" r="1.27"/>
<circle cx="27.1" cy="156" r="1.25"/>
<circle cx="70.1" cy="156.9" r="1.23"/>
<circle cx="75.5" cy="150.3" r="1.24"/>
<circle cx="83.2" cy="157.1" r="1.27"/>
<circle cx="115.3" cy="146" r="1.27"/>
<circle cx="132.9" cy="157.1" r="1.26"/>
<circle cx="156.8" cy="149.5" r="1.25"/>
<circle cx="200.7" cy="176.2" r="1.25"/>
<circle cx="131.9" cy="184.3" r="1.26"/>
</g>
<g font-size="2.7">
<text x="10.9" y="14.6">OBJEKT</text>
<text x="20.6" y="14.6">ANZAHL</text>
<text x="44.9" y="14.6">BAUTEILNUMMER</text>
<text x="99.2" y="14.6">BESCHREIBUNG</text>
<text x="139.6" y="14.6">MATERIAL</text>
<text x="157.4" y="14.6">MASSE</text>
<text x="173.6" y="14.6">FIRMA</text>
<text x="185.4" y="13.4">GESCHÄTZTE</text>
<text x="188.2" y="16.5">KOSTEN</text>
<text x="14.4" y="20.5">1</text>
<text x="24.4" y="20.5">1</text>
<text x="30.9" y="20.5">MP-pusher mount</text>
<text x="77.9" y="20.5">Zum Pusher adjustieren</text>
<text x="137.6" y="20.5">Alu</text>
<text x="153.9" y="20.5">240,0 g</text>
<text x="169.9" y="20.5">Werkstatt</text>
<text x="185.4" y="20.5">?</text>
<text x="14.2" y="24.6">2</text>
<text x="14.2" y="28.7">3</text>
<text x="24.4" y="24.6">1</text>
<text x="24.4" y="28.7">1</text>
<text x="30.9" y="24.6">IM1_Matchboxscope_plate_3</text>
<text x="30.9" y="28.7">IM1-MoldTop</text>
<text x="77.9" y="24.6">Matchboxscope Plate 3 IM Modell</text>
<text x="77.9" y="28.7">Matchboxscope Plate 3 IM Mold Top</text>
<text x="137.6" y="24.6">PETG</text>
<text x="137.6" y="28.7">SLA 10k</text>
<text x="153.9" y="24.6">13,3 g</text>
<text x="153.9" y="28.7">51,2 g</text>
<text x="169.9" y="24.6">diePresse</text>
<text x="169.9" y="28.7">SLA-Printer</text>
<text x="185.4" y="24.6">alles andere</text>
<text x="14.2" y="32.7">4</text>
<text x="24.4" y="32.7">1</text>
<text x="30.9" y="32.7">IM1-MoldBottom</text>
<text x="77.9" y="32.7">Matchboxscope Plate 3 IM Mold Bottom</text>
<text x="137.6" y="32.7">SLA 10k</text>
<text x="153.9" y="32.7">52,6 g</text>
<text x="169.9" y="32.7">SLA-Printer</text>
<text x="14.2" y="36.8">5</text>
<text x="14.2" y="40.9">6</text>
<text x="24.1" y="40.9">4</text>
<text x="24.3" y="36.8">8</text>
<text x="30.9" y="36.8">DIN 315 - M5</text>
<text x="30.9" y="40.9">ISO 4762 - M5 x 50</text>
<text x="77.9" y="36.8">Flügelmutter</text>
<text x="77.9" y="40.9">Innensechskantschraube</text>
<text x="137.6" y="36.8">Edelstahl</text>
<text x="137.6" y="40.9">Edelstahl</text>
<text x="153.9" y="36.8">5,9 g</text>
<text x="153.9" y="40.9">9,5 g</text>
<text x="169.9" y="36.8">Werkstatt</text>
<text x="169.9" y="40.9">Werkstatt</text>
<text x="185.4" y="36.8">?</text>
<text x="185.4" y="40.9">?</text>
<text x="14.2" y="45">7</text>
<text x="24.1" y="45">4</text>
<text x="30.9" y="45">ISO 4762 - M5 x 45</text>
<text x="77.9" y="45">Innensechskantschraube</text>
<text x="137.6" y="45">Edelstahl</text>
<text x="153.9" y="45">8,7 g</text>
<text x="169.9" y="45">Werkstatt</text>
<text x="185.4" y="45">?</text>
<text x="14.2" y="49.1">8</text>
<text x="14.2" y="53.1">9</text>
<text x="24.3" y="49.1">2</text>
<text x="24.3" y="53.1">2</text>
<text x="30.9" y="49.1">Marks - R80/5,2/100</text>
<text x="30.9" y="53.1">Gutekunst D180-13</text>
<text x="77.9" y="49.1">Auswerfer DIN1530-AH 1.2067/1.2516 geh.</text>
<text x="77.9" y="53.1">Spring ID&gt;5,2;Ln&lt;20; Fn70-100N</text>
<text x="137.6" y="49.1">Edelstahl</text>
<text x="137.6" y="53.1">Edelstahl</text>
<text x="153.9" y="49.1">18,4 g</text>
<text x="153.9" y="53.1">0,3 g</text>
<text x="169.9" y="49.1">Marks</text>
<text x="169.9" y="53.1">Gutekunst</text>
<text x="185.4" y="49.1">1,68 €</text>
<text x="185.4" y="53.1">3,42 €</text>
<text x="13.8" y="57.2">10</text>
<text x="24.3" y="57.2">2</text>
<text x="30.9" y="57.2">ThreadedRod-M4x125</text>
<text x="77.9" y="57.2">Gewindestange M5; 125mm lang</text>
<text x="137.6" y="57.2">Edelstahl</text>
<text x="153.9" y="57.2">19,6 g</text>
<text x="169.9" y="57.2">Werkstatt</text>
<text x="185.4" y="57.2">?</text>
<text x="14" y="61.2">11</text>
<text x="23.8" y="61.2">10</text>
<text x="30.9" y="61.2">DIN 467 - M5</text>
<text x="77.9" y="61.2">Rändelmutter</text>
<text x="137.6" y="61.2">Edelstahl</text>
<text x="153.9" y="61.2">9,9 g</text>
<text x="169.9" y="61.2">Werkstatt</text>
<text x="185.4" y="61.2">?</text>
<text x="56.8" y="196.3">7</text>
<text x="77.2" y="196.3">4</text>
<text x="97.9" y="196.3">2</text>
<text x="118.4" y="196.3">3</text>
<text x="138.6" y="196.3">11</text>
<text x="159.3" y="196.3">8</text>
<text x="179.8" y="196.3">5</text>
<text x="200.3" y="196.3">9</text>
<text x="220.4" y="196.3">10</text>
<text x="241.5" y="196.3">1</text>
</g>
</svg>
